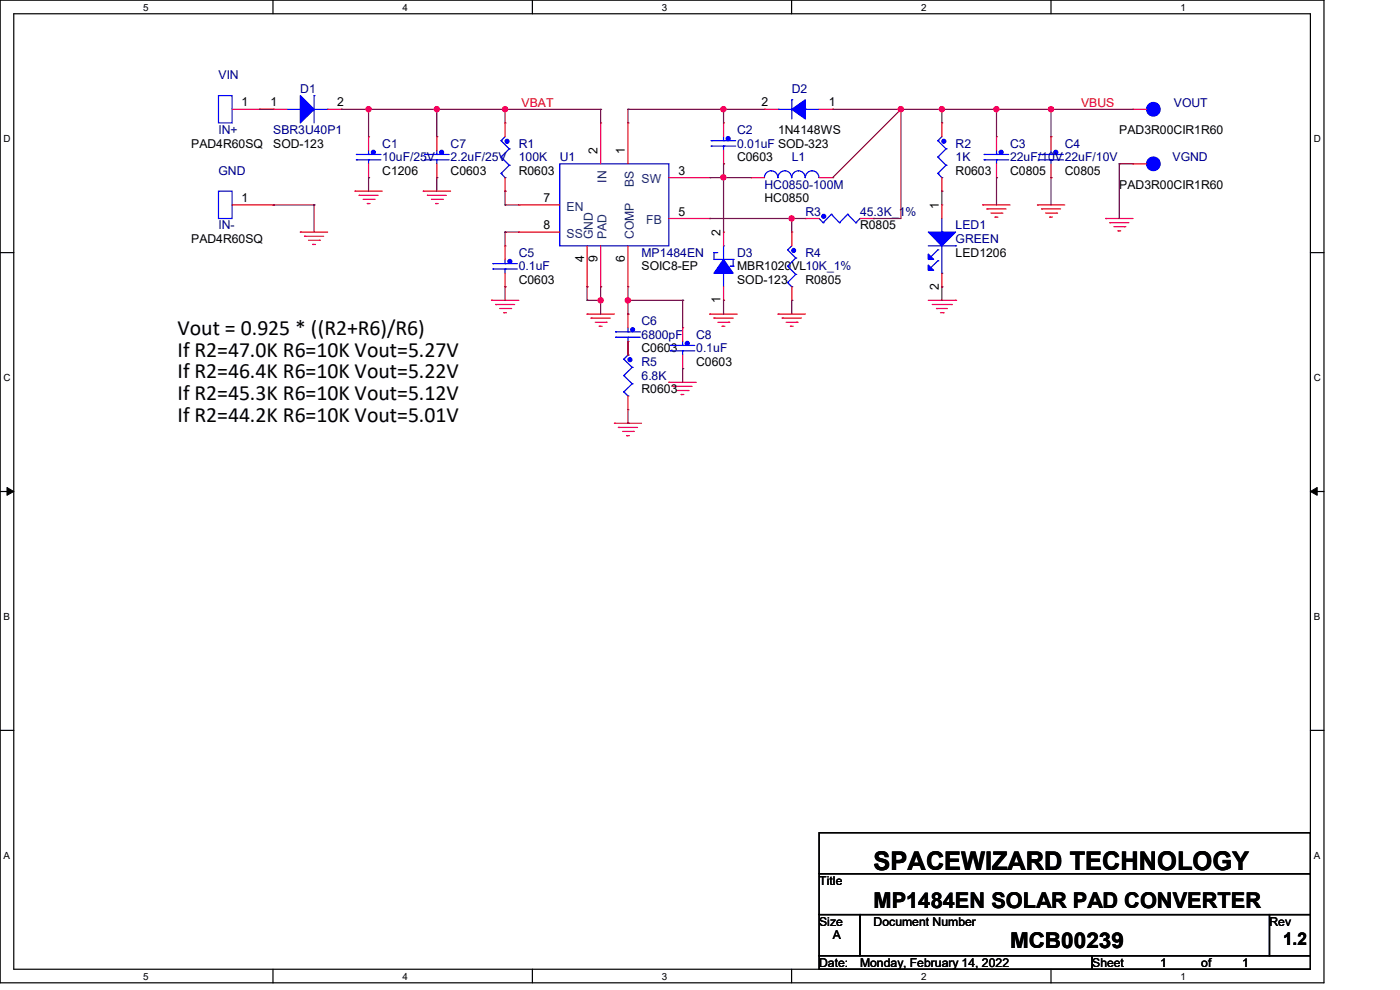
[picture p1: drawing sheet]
<svg xmlns="http://www.w3.org/2000/svg" width="297mm" height="210mm" viewBox="0 0 297 210" stroke-linecap="round" stroke-linejoin="round" font-family="sans-serif">
<path d="M0 0h280.9v208.5h-280.9zM2.9 2.9h275.1v202.7h-275.1z" fill="none" stroke="#000" stroke-width=".25"/>
<g fill="#fff">
<path d="M30.4 .3h1.1v2.4h-1.1z"/>
<path d="M30.4 205.9h1.1v2.3h-1.1z"/>
</g>
<path d="M57.9 0v2.9M57.9 205.6v2.9" fill="none" stroke="#000" stroke-width=".25"/>
<g fill="#fff">
<path d="M85.4 .3h1.1v2.4h-1.1z"/>
<path d="M85.4 205.9h1.1v2.3h-1.1z"/>
</g>
<path d="M112.9 0v2.9M112.9 205.6v2.9" fill="none" stroke="#000" stroke-width=".25"/>
<g fill="#fff">
<path d="M140.4 .3h1.2v2.4h-1.2z"/>
<path d="M140.4 205.9h1.2v2.3h-1.2z"/>
</g>
<path d="M167.9 0v2.9M167.9 205.6v2.9" fill="none" stroke="#000" stroke-width=".25"/>
<g fill="#fff">
<path d="M195.4 .3h1.2v2.4h-1.2z"/>
<path d="M195.4 205.9h1.2v2.3h-1.2z"/>
</g>
<path d="M223 0v2.9M223 205.6v2.9" fill="none" stroke="#000" stroke-width=".25"/>
<g fill="#fff">
<path d="M250.4 .3h1.2v2.4h-1.2z"/>
<path d="M250.4 205.9h1.2v2.3h-1.2z"/>
<path d="M.8 28.2h1.4v2.4h-1.4z"/>
<path d="M278.7 28.2h1.5v2.4h-1.5z"/>
<path d="M.8 78.9h1.4v2.3h-1.4z"/>
<path d="M278.7 78.9h1.5v2.3h-1.5z"/>
</g>
<path d="M0 53.6h2.9M278 53.6h2.9" fill="none" stroke="#000" stroke-width=".25"/>
<g fill="#fff">
<path d="M.8 129.6h1.3v2.3h-1.3z"/>
<path d="M278.7 129.6h1.4v2.3h-1.4z"/>
</g>
<path d="M0 104.3h2.9M278 104.3h2.9" fill="none" stroke="#000" stroke-width=".25"/>
<path d="M1.5 103.4l1.4 .9-1.4 .8zM278 104.3l1.4-.9v1.7z" fill="#000" stroke="#000" stroke-width=".21"/>
<g fill="#fff">
<path d="M.8 180.3h1.3v2.3h-1.3z"/>
<path d="M278.7 180.3h1.4v2.3h-1.4z"/>
</g>
<path d="M0 154.9h2.9M278 154.9h2.9M173.8 176.7h104.2v8.6h-104.2zM173.8 185.3h104.2v8.7h-104.2zM173.8 194h8.7v8.7h-8.7zM182.5 194h86.8v8.7h-86.8zM269.3 194h8.7v8.7h-8.7zM173.8 202.7h57.9v2.9h-57.9zM231.7 202.7h46.3v2.9h-46.3z" fill="none" stroke="#000" stroke-width=".25"/>
<g fill="none" stroke="#f00" stroke-width=".25">
<path d="M49.2 23.2h11.6M58 23.2h.1M69.5 23.2h2.9M72.4 23.2h.1M78.2 29h.1M78.2 37.7h.1M78.2 29v2.9M78.2 34.8v2.9M92.7 29h.1M92.7 37.7h.1M92.7 29v2.9M92.7 34.8v2.9"/>
<path d="M107.1 26.1h.1M107.1 26.1v2.9M107.1 37.7v2.9M127.4 26.1h.1M127.4 26.1v8.7M133.2 26.1h.1M133.2 26.1v8.7M141.9 37.7h8.7M150.6 37.7h.1M153.5 26.1h.1M153.5 34.8h.1M153.5 26.1v2.9"/>
<path d="M153.5 31.9v2.9M159.3 37.7h.1M159.3 37.7h2.9M162.2 23.2h.1M162.2 23.2h2.9M173.8 23.2h2.9M173.8 37.7h2.9M176.7 23.2h.1M176.7 37.7h.1M199.8 26.1h.1M199.8 26.1v2.9M199.8 37.7v2.9"/>
<path d="M211.4 29h.1M211.4 37.7h.1M211.4 29v2.9M211.4 34.8v2.9M223 29h.1M223 37.7h.1M223 29v2.9M223 34.8v2.9M240.4 34.8h.1M240.4 23.2h.1M240.4 23.2h2.8M240.4 34.8h2.8"/>
<path d="M49.2 43.5h8.8M58 43.5h.1M63.7 49.2h.1M63.7 49.2h5.8M64.6 50.1h.1M64.6 50.1h4.1M65.4 51h2.4M66.3 51.9h.1M66.3 51.9h.6M67.8 51h.1M75.3 40.6h.1M75.3 40.6h5.8"/>
<path d="M76.2 41.4h.1M76.2 41.4h4M77 42.3h2.4M77.9 43.2h.1M77.9 43.2h.6M79.4 42.3h.1M89.8 40.6h.1M89.8 40.6h5.8M90.7 41.4h.1M90.7 41.4h4M91.5 42.3h2.4M92.4 43.2h.1"/>
<path d="M92.4 43.2h.6M93.9 42.3h.1M107.1 40.6h.1M107.1 52.2h.1M107.1 52.2v2.8M107.1 58v2.8M110.1 49.2h.1M110.1 43.5h.1M110.1 43.5h8.6M110.1 49.2h8.6M124.5 52.2v8.6M127.4 52.2v8.6"/>
<path d="M133.2 52.2v8.6M141.9 46.4h8.7M150.6 46.4h.1M153.5 49.2h.1M153.5 49.2v3M168 49.2h.1M168 49.2v3M170.9 46.4h.1M170.9 46.4h2.9M182.5 46.4h2.8M185.3 46.4h.1M199.8 40.6h.1"/>
<path d="M199.8 43.5h.1M199.8 43.5v2.9M199.8 58v2.8M208.5 43.5h.1M208.5 43.5h5.8M209.4 44.3h.1M209.4 44.3h4M210.2 45.2h2.4M211.1 46.1h.1M211.1 46.1h.6M212.6 45.2h.1M220.1 43.5h.1"/>
<path d="M220.1 43.5h5.8M221 44.3h.1M221 44.3h4M221.8 45.2h2.4M222.7 46.1h.1M222.7 46.1h.6M224.2 45.2h.1M234.6 46.4h.1M234.6 46.4h5.8M235.5 47.2h.1M235.5 47.2h4M236.3 48.1h2.3"/>
<path d="M237.2 49h.1M237.2 49h.5M238.6 48.1h.1M104.3 63.7h.1M104.3 63.7h5.8M105.2 64.6h.1M105.2 64.6h4M106 65.4h2.3M106.9 66.3h.1M106.9 66.3h.5M107.1 60.8h.1M108.3 65.4h.1"/>
<path d="M124.5 66.6h.1M124.5 60.8h.1M124.5 66.6h5.8M125.4 67.5h.1M125.4 67.5h4.1M126.3 68.4h2.3M127.1 69.2h.1M127.1 69.2h.6M127.4 60.8h.1M128.6 68.4h.1M133.2 66.6h.1M133.2 75.3h.1"/>
<path d="M133.2 72.4h.1M133.2 60.8h.1M133.2 66.6v2.9M133.2 72.4v2.9M144.8 69.5h.1M144.8 78.2h.1M144.8 69.5v2.9M144.8 75.3v2.9M150.6 66.6h.1M150.6 66.6h5.8M151.5 67.5h.1M151.5 67.5h4"/>
<path d="M152.3 68.4h2.3M153.2 69.2h.1M153.2 69.2h.6M153.5 63.7h.1M153.5 60.8v2.9M154.6 68.4h.1M165.1 66.6h.1M165.1 66.6h5.8M165.9 67.5h.1M165.9 67.5h4.1M166.8 68.4h2.3M167.7 69.2h.1"/>
<path d="M167.7 69.2h.6M168 63.7h.1M168 60.8v2.9M169.1 68.4h.1M196.9 63.7h5.8M197.8 64.6h4M198.7 65.4h.1M198.7 65.4h2.3M199.5 66.3h.6M199.8 60.8h.1M200.1 66.3h.1M201.8 64.6h.1"/>
<path d="M202.7 63.7h.1M130.3 89.8h.1M130.3 89.8h5.8M131.2 90.7h.1M131.2 90.7h4.1M132.1 91.5h2.3M132.9 92.4h.1M132.9 92.4h.6M133.2 86.9h.1M133.2 84v2.9M134.4 91.5h.1M141.9 81.1h.1"/>
<path d="M141.9 81.1h5.8M142.8 82h.1M142.8 82h4M143.6 82.8h2.4M144.5 83.7h.1M144.5 83.7h.6M146 82.8h.1"/>
</g>
<g fill="none" stroke="#00f" stroke-width=".25">
<path d="M46.4 20.3h2.8v5.8h-2.8zM60.8 23.2h2.9M63.7 23.2h.1M66.6 20.3h.1M66.6 23.2h2.9M66.6 20.3v5.8M69.5 23.2h.1M75.6 33.9h.1M75.6 32.8h.1M75.6 33.9h5.2M75.6 32.8h5.2M78.2 33.9h.1"/>
<path d="M78.2 32.8h.1M78.2 31.9v.9M78.2 33.9v.9M90.1 33.9h.1M90.1 32.8h.1M90.1 33.9h5.2M90.1 32.8h5.2M92.7 33.9h.1M92.7 32.8h.1M92.7 31.9v.9M92.7 33.9v.9M106.3 29.8h.1"/>
<path d="M106.3 33.3h.1M106.3 36.8h.1M106.3 29.8l1.7 1.8M106.3 33.3l1.7 1.8M106.3 36.8l.8 .9M107.1 37.7h.1M107.1 29l-.8 .8M108 31.6h.1M108 35.1h.1M108 31.6l-1.7 1.7M108 35.1l-1.7 1.7M118.7 34.8h23.2v17.4h-23.2z"/>
<path d="M150.9 31h.1M150.9 29.8h.1M150.9 31h5.2M150.9 29.8h5.2M153.5 31h.1M153.5 29.8h.1M153.5 29v.8M153.5 31v.9M165 37.7a1.42 1.42 0 0 0-1.4-1.5 1.42 1.42 0 0 0-1.4 1.5M165.1 23.2h.1M165.1 23.2h2.9M167.9 37.7a1.44 1.44 0 0 0-1.4-1.5 1.44 1.44 0 0 0-1.4 1.5"/>
<path d="M168 21.2h.1M168 21.2v4M170.9 23.2h.1M170.9 23.2h2.9M173.7 37.7a1.43 1.43 0 0 0-1.4-1.5 1.5 1.5 0 0 0-1.5 1.5 1.42 1.42 0 0 0-1.4-1.5 1.42 1.42 0 0 0-1.4 1.5M199 29.8h.1M199 33.3h.1M199 36.8h.1M199 29.8l1.7 1.8M199 33.3l1.7 1.8M199 36.8l.8 .9M199.8 37.7h.1"/>
<path d="M199.8 29l-.8 .8M200.7 31.6h.1M200.7 35.1h.1M200.7 31.6l-1.7 1.7M200.7 35.1l-1.7 1.7M208.8 33.9h.1M208.8 32.8h.1M208.8 33.9h5.2M208.8 32.8h5.2M211.4 33.9h.1M211.4 32.8h.1M211.4 31.9v.9"/>
<path d="M211.4 33.9v.9M220.4 33.9h.1M220.4 32.8h.1M220.4 33.9h5.2M220.4 32.8h5.2M223 33.9h.1M223 32.8h.1M223 31.9v.9M223 33.9v.9M46.4 40.6h2.8v5.8h-2.8zM104.6 57.1h.1M104.6 55.9h.1"/>
<path d="M104.6 57.1h5.2M104.6 55.9h5.2M107.1 57.1h.1M107.1 55.9h.1M107.1 55v.9M107.1 57.1v.9M151.5 53.6h.1M151.5 53.6v1.4h4M151.5 53.6h.6M152.1 53.6h.1M153.5 58h.1M153.5 52.2h.1"/>
<path d="M153.5 52.2v2.8M153.5 58v2.8M154.9 56.5h.1M154.9 56.5h.6M155.5 55h.1M155.5 56.5h.1M155.5 55v1.5M167.1 53h.1M167.1 56.5h.1M167.1 59.9h.1M167.1 53l1.7 1.7M167.1 56.5l1.7 1.7"/>
<path d="M167.1 59.9l.9 .9M168 52.2l-.9 .8M168.8 54.7h.1M168.8 58.2h.1M168.8 54.7l-1.7 1.8M168.8 58.2l-1.7 1.7M173.8 46.4l.8 .8M174.6 47.2h.1M176.4 45.5h.1M176.4 45.5l-1.8 1.7M176.4 45.5l1.7 1.7M178.1 47.2h.1"/>
<path d="M179.8 45.5h.1M179.8 45.5l-1.7 1.7M179.8 45.5l1.8 1.7M181.6 47.2h.1M182.5 46.4h.1M182.5 46.4l-.9 .8M196.9 52.2h5.8M199 53h.1M199 55.3h.1M199 53l-1.5 1.5M199 55.3l-1.5 1.5M199.8 49.2h.1"/>
<path d="M199.8 58h.1M199.8 46.4v2.8M199.8 52.2v5.8M202.7 52.2h.1M130.6 71.5h.1M130.6 70.4h.1M130.6 71.5h5.2M130.6 70.4h5.2M132.3 76.2h.1M132.3 79.7h.1M132.3 76.2l1.8 1.7M132.3 79.7l1.8 1.7"/>
<path d="M133.2 71.5h.1M133.2 70.4h.1M133.2 69.5v.9M133.2 71.5v.9M133.2 75.3l-.9 .9M134.1 77.9h.1M134.1 77.9l-1.8 1.8M142.2 74.4h.1M142.2 73.3h.1M142.2 74.4h5.2M142.2 73.3h5.2M144.8 74.4h.1"/>
<path d="M144.8 73.3h.1M144.8 72.4v.9M144.8 74.4v.9M168 60.8h.1M132.3 83.1h.1M132.3 83.1l.9 .9M133.2 84h.1M134.1 81.4h.1M134.1 81.4l-1.8 1.7"/>
</g>
<g fill="#00f" stroke="#00f" stroke-width=".25">
<path d="M196.9 49.2h5.8l-2.9 3z"/>
<path d="M196.9 53.9l1.2 1.1h-1.2z"/>
<path d="M196.9 56.2l1.2 1.2h-1.2z"/>
<path d="M63.7 20.3l2.9 2.9-2.9 2.9z"/>
<path d="M168 23.2l2.9-2v4z" fill-rule="evenodd"/>
<path d="M153.5 55l2 3h-4z" fill-rule="evenodd"/>
<circle cx="174.8" cy="45.9" r=".42"/>
<circle cx="107.6" cy="30" r=".42"/>
<circle cx="108.2" cy="55.5" r=".42"/>
<circle cx="93.7" cy="32.3" r=".42"/>
<circle cx="244.7" cy="34.8" r="1.44"/>
<circle cx="134.2" cy="69.9" r=".41"/>
<circle cx="79.2" cy="32.3" r=".42"/>
<circle cx="168.4" cy="53.1" r=".41"/>
<circle cx="200.2" cy="30" r=".42"/>
<circle cx="133.6" cy="76.3" r=".42"/>
<circle cx="145.8" cy="72.8" r=".42"/>
<circle cx="154.5" cy="29.4" r=".42"/>
<circle cx="224" cy="32.3" r=".42"/>
<circle cx="244.7" cy="23.2" r="1.44"/>
<circle cx="212.4" cy="32.3" r=".42"/>
</g>
<g fill="none" stroke="#800040" stroke-width=".25">
<path d="M55 23.2h.1M55 23.2h3M72.4 23.2h.1M72.4 23.2h55M78.2 23.2h.1M78.2 37.7h.1M78.2 23.2v5.8M78.2 37.7v2.9M92.7 23.2h.1M92.7 37.7h.1M92.7 23.2v5.8M92.7 37.7v2.9"/>
<path d="M107.1 23.2h.1M107.1 23.2v2.9M127.4 23.2h.1M127.4 23.2v2.9M133.2 23.2h.1M133.2 23.2v2.9M133.2 23.2h29M150.6 37.7h.1M150.6 37.7h8.7M153.5 23.2h.1M153.5 34.8h.1M153.5 37.7h.1"/>
<path d="M153.5 23.2v2.9M153.5 34.8v14.4M176.7 23.2h.1M176.7 23.2h63.7M191.1 23.2h.1M191.1 23.2v23.2h-5.8M191.1 23.2l-14.4 14.5M199.8 23.2h.1M199.8 23.2v2.9M211.4 23.2h.1M211.4 37.7h.1M211.4 23.2v5.8"/>
<path d="M211.4 37.7v5.8M223 23.2h.1M223 37.7h.1M223 23.2v5.8M223 37.7v5.8M237.4 34.8h.1M237.4 34.8h3M237.4 34.8v11.6M58 43.5h.1M58 43.5h8.6M66.6 43.5h.1M66.6 43.5v5.7"/>
<path d="M107.1 49.2h.1M107.1 43.5h.1M107.1 40.6h.1M107.1 49.2h3M107.1 40.6v2.9M107.1 49.2v3M107.1 43.5h3M150.6 46.4h.1M150.6 46.4h20.3M168 46.4h.1M168 46.4v2.8M185.3 46.4h.1"/>
<path d="M199.8 40.6h.1M199.8 40.6v2.9M107.1 60.8h.1M107.1 60.8v2.9M124.5 60.8h.1M124.5 63.7h.1M124.5 60.8v2.9M124.5 63.7h2.9M127.4 60.8h.1M127.4 63.7h.1M127.4 60.8v5.8M133.2 63.7h.1"/>
<path d="M133.2 75.3h.1M133.2 66.6h.1M133.2 60.8v5.8M133.2 72.4v2.9M133.2 63.7h11.6M144.8 63.7h.1M144.8 78.2h.1M144.8 63.7v5.8M144.8 78.2v2.9M153.5 63.7h.1M153.5 63.7v2.9M168 63.7h.1"/>
<path d="M168 63.7v2.9M199.8 60.8h.1M199.8 60.8v2.9M133.2 89.8h.1M133.2 86.9v2.9"/>
</g>
<g fill="#f0f" stroke="#f0f" stroke-width=".25">
<circle cx="153.5" cy="37.6" r=".55"/>
<circle cx="153.5" cy="23.2" r=".55"/>
<circle cx="167.9" cy="46.3" r=".55"/>
<circle cx="127.4" cy="63.7" r=".55"/>
<circle cx="191.1" cy="23.2" r=".56"/>
<circle cx="199.8" cy="23.2" r=".55"/>
<circle cx="223" cy="23.2" r=".55"/>
<circle cx="211.4" cy="23.2" r=".55"/>
<circle cx="107.1" cy="23.2" r=".55"/>
<circle cx="78.2" cy="23.2" r=".55"/>
<circle cx="133.2" cy="63.7" r=".56"/>
<circle cx="92.7" cy="23.2" r=".55"/>
</g>
<text font-size="5.5" x="185.3" y="184.6">SPACEWIZARD TECHNOLOGY</text>
<g font-size="4.6">
<text x="37.7" y="71">Vout = 0.925 * ((R2+R6)/R6)</text>
<text x="37.7" y="75.6">If R2=47.0K R6=10K Vout=5.27V</text>
<text x="37.7" y="80.3">If R2=46.4K R6=10K Vout=5.22V</text>
<text x="37.7" y="84.9">If R2=45.3K R6=10K Vout=5.12V</text>
<text x="37.7" y="89.5">If R2=44.2K R6=10K Vout=5.01V</text>
<text x="185.3" y="192.5">MP1484EN SOLAR PAD CONVERTER</text>
<text x="214.3" y="201.2">MCB00239</text>
</g>
<text font-size="3.7" x="272.2" y="200.4">1.2</text>
<g font-size="2.6" fill="#000080">
<text x="46.4" y="16.8">VIN</text>
<text x="63.7" y="19.7">D1</text>
<text x="168" y="19.7">D2</text>
<text x="249" y="22.6">VOUT</text>
<text x="46.4" y="28.4">IN+</text>
<text x="58" y="28.4">SBR3U40P1</text>
<text x="156.4" y="28.4">C2</text>
<text x="81.1" y="31.3">C1</text>
<text x="81.1" y="34.2">10uF/25V</text>
<text x="95.6" y="31.3">C7</text>
<text x="95.6" y="34.2">2.2uF/25V</text>
<text x="110.1" y="31.3">R1</text>
<text x="110.1" y="34.2">100K</text>
<text x="118.7" y="34.2">U1</text>
<text x="156.4" y="31.3">0.01uF SOD-323</text>
<text x="168" y="34.2">L1</text>
<text x="202.7" y="31.3">R2</text>
<text x="202.7" y="34.2">1K</text>
<text x="214.3" y="31.3">C3</text>
<text x="214.3" y="34.2">22uF/10V22uF/10V</text>
<text x="225.9" y="31.3">C4</text>
<text x="248.7" y="34.2">VGND</text>
<text x="46.4" y="37.1">GND</text>
<text x="162.2" y="40">HC0850-100M</text>
<text x="170.9" y="45.8">R3</text>
<text x="182.5" y="45.8">45.3K_1%</text>
<text x="46.4" y="48.7">IN-</text>
<text x="202.7" y="48.7">LED1</text>
<text x="202.7" y="51.6">GREEN</text>
<text x="110.1" y="54.5">C5</text>
<text x="110.1" y="57.4">0.1uF</text>
<text x="136.1" y="54.5">MP1484EN</text>
<text x="156.4" y="54.5">D3</text>
<text x="170.9" y="54.5">R4</text>
<text x="136.1" y="69">C6</text>
<text x="136.1" y="71.8">6800pF</text>
<text x="147.7" y="71.8">C8</text>
<text x="136.1" y="77.6">R5</text>
<text x="147.7" y="74.8">0.1uF</text>
<text x="136.1" y="80.5">6.8K</text>
</g>
<g font-size="2.6">
<text x="51.3" y="22.6">1</text>
<text x="57.4" y="22.6">1</text>
<text x="71.5" y="22.6">2</text>
<text x="161.6" y="22.6">2</text>
<text x="175.8" y="22.6">1</text>
<text x="165.1" y="28.4">1N4148WS</text>
<text x="237.4" y="28.4">PAD3R00CIR1R60</text>
<text x="40.6" y="31.3">PAD4R60SQ</text>
<text x="58" y="31.3">SOD-123</text>
<text x="126.8" y="32.7" transform="rotate(-90 126.8 32.7)">2</text>
<text x="132.6" y="32.7" transform="rotate(-90 132.6 32.7)">1</text>
<text x="156.4" y="34.2">C0603</text>
<text x="81.1" y="37.1">C1206</text>
<text x="95.6" y="37.1">C0603</text>
<text x="110.1" y="37.1">R0603</text>
<text x="143.9" y="37">3</text>
<text x="202.7" y="37.1">R0603</text>
<text x="214.3" y="37.1">C0805</text>
<text x="225.9" y="37.1">C0805</text>
<text x="237.4" y="40">PAD3R00CIR1R60</text>
<text x="51.3" y="42.8">1</text>
<text x="115.3" y="42.8">7</text>
<text x="143.9" y="45.7">5</text>
<text x="162.2" y="42.9">HC0850</text>
<text x="199.2" y="44.3" transform="rotate(-90 199.2 44.3)">1</text>
<text x="40.6" y="51.6">PAD4R60SQ</text>
<text x="115.3" y="48.6">8</text>
<text x="152.9" y="50.1" transform="rotate(-90 152.9 50.1)">2</text>
<text x="182.5" y="48.7">R0805</text>
<text x="123.9" y="55.6" transform="rotate(-90 123.9 55.6)">4</text>
<text x="126.8" y="55.6" transform="rotate(-90 126.8 55.6)">9</text>
<text x="132.6" y="55.6" transform="rotate(-90 132.6 55.6)">6</text>
<text x="136.1" y="57.4">SOIC8-EP</text>
<text x="156.4" y="57.4">MBR1020VL10K_1%</text>
<text x="202.7" y="54.5">LED1206</text>
<text x="110.1" y="60.3">C0603</text>
<text x="152.9" y="64.3" transform="rotate(-90 152.9 64.3)">1</text>
<text x="156.4" y="60.3">SOD-123</text>
<text x="170.9" y="60.3">R0805</text>
<text x="199.2" y="61.4" transform="rotate(-90 199.2 61.4)">2</text>
<text x="136.1" y="74.8">C0603</text>
<text x="147.7" y="77.6">C0603</text>
<text x="136.1" y="83.4">R0603</text>
<text x="173.8" y="187.7">Title</text>
<text x="173.8" y="196.3">Size</text>
<text x="185.3" y="196.3">Document Number</text>
<text x="269.3" y="196.3">Rev</text>
<text x="176.7" y="199.3">A</text>
<text x="173.8" y="205.1">Date:</text>
<text x="182.5" y="205.1">Monday, February 14, 2022</text>
<text x="231.7" y="205.1">Sheet</text>
<text x="246.2" y="205.1">1</text>
<text x="254.8" y="205.1">of</text>
<text x="263.5" y="205.1">1</text>
</g>
<g font-size="2.6" fill="#f00">
<text x="110.7" y="22.6">VBAT</text>
<text x="229.4" y="22.6">VBUS</text>
</g>
<g font-size="2.6" fill="#004080">
<text x="128.6" y="38.8" transform="rotate(-90 128.6 38.8)">IN</text>
<text x="134.4" y="39.7" transform="rotate(-90 134.4 39.7)">BS</text>
<text x="136.1" y="38.9">SW</text>
<text x="120.2" y="44.7">EN</text>
<text x="137.1" y="47.5">FB</text>
<text x="120.2" y="50.4">SS</text>
<text x="125.8" y="50.7" transform="rotate(-90 125.8 50.7)">GND</text>
<text x="128.6" y="50.7" transform="rotate(-90 128.6 50.7)">PAD</text>
<text x="134.4" y="50.7" transform="rotate(-90 134.4 50.7)">COMP</text>
</g>
<g font-size="2.1">
<text x="30.4" y="2.2">5</text>
<text x="85.4" y="2.2">4</text>
<text x="140.4" y="2.2">3</text>
<text x="195.4" y="2.2">2</text>
<text x="250.4" y="2.2">1</text>
<text x=".8" y="30.1">D</text>
<text x="278.7" y="30.1">D</text>
<text x=".8" y="80.8">C</text>
<text x="278.7" y="80.8">C</text>
<text x=".8" y="131.5">B</text>
<text x="278.7" y="131.5">B</text>
<text x=".8" y="182.2">A</text>
<text x="278.7" y="182.2">A</text>
<text x="30.4" y="207.8">5</text>
<text x="85.4" y="207.8">4</text>
<text x="140.4" y="207.8">3</text>
<text x="195.4" y="207.8">2</text>
<text x="250.4" y="207.8">1</text>
</g>
</svg>
